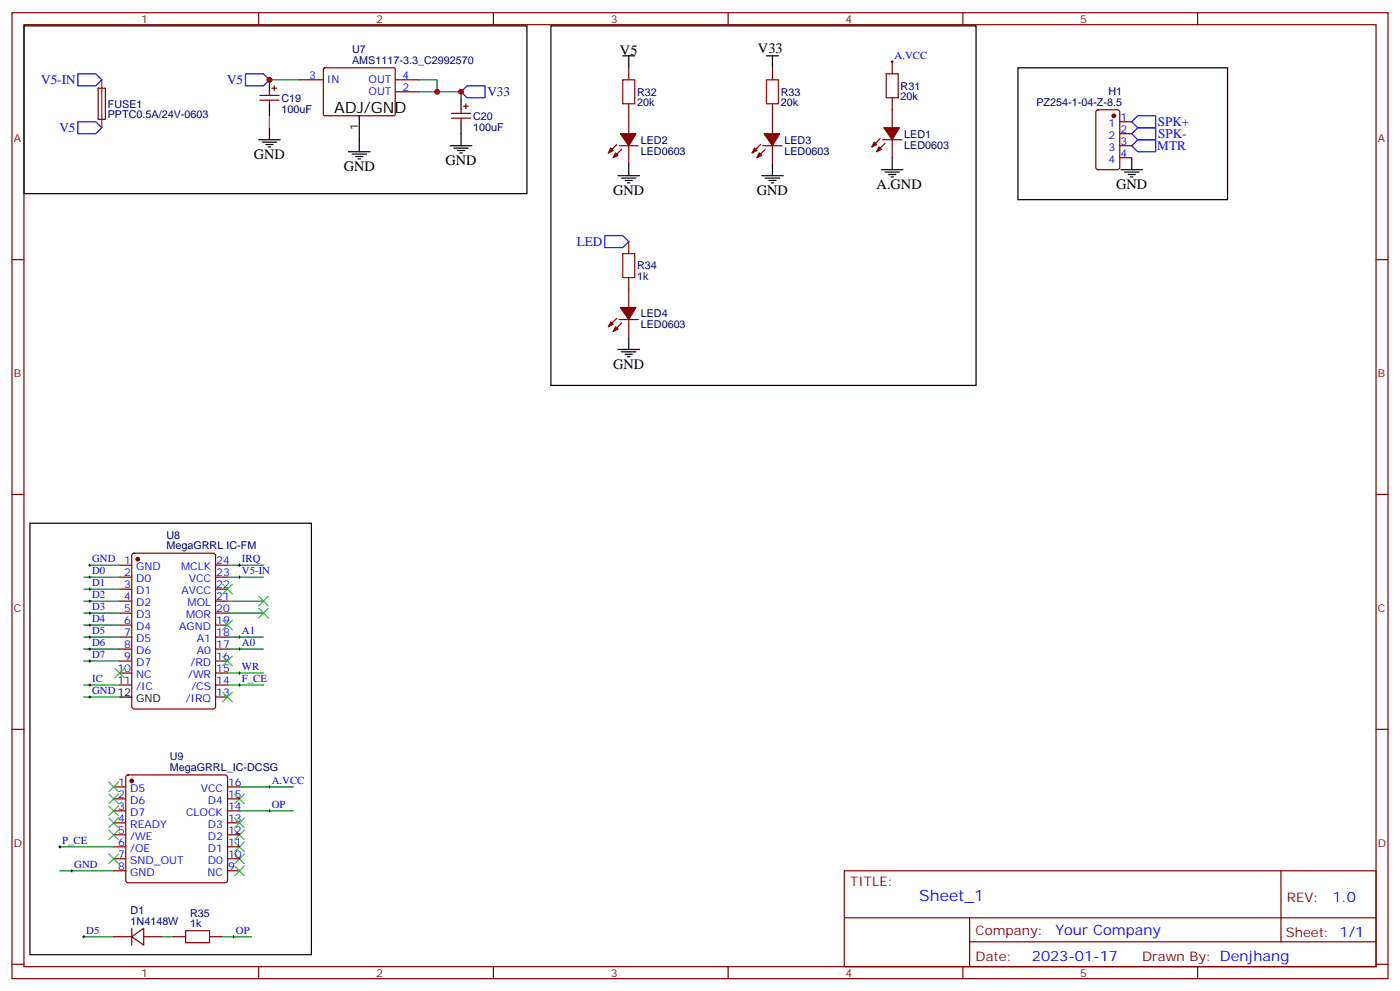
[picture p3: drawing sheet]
<svg xmlns="http://www.w3.org/2000/svg" width="412mm" height="292mm" viewBox="0 0 412 292" stroke-linecap="round" stroke-linejoin="round" font-family="sans-serif">
<g fill="none" stroke="#870000" stroke-width=".35">
<path d="M3.5 3.7h405.4v284.4h-405.4zM7.1 7.3h398.2v277.3h-398.2zM76.2 3.7v3.6M145.3 3.7v3.6M185.2 20v3.5M214.5 3.7v3.6M227.5 20v3.5M262.8 18.2v3.5M283.6 3.7v3.6M352.8 3.7v3.6M28.9 26h2.1v9.1h-2.1zM76.6 28.1h5.6"/>
<path d="M76.6 29.5h5.6M79.4 27v1.1M79.4 29.5v1.1M80.1 26h1.4M80.8 25.3v1.4M88.2 23.5h7M95.3 20.1l.3-.1h20.6l.2 .3v13.6l-.3 .2-20.7-.1-.2-.3zM116.4 23.5h7.1M116.4 27h7.1M133 33.4h5.6M133 34.8h5.6M135.8 32.3v1.1"/>
<path d="M135.8 34.8v1M136.5 31.3h1.4M137.2 30.6v1.4M185.2 30.6v8.8M227.5 30.6v8.8M262.8 28.8v8.8M323 32.5l.5-.2h5.6l.7 .4v16.5l-.4 .7-5.9 .1-.7-.5v-16.5zM329.8 35.8h3.6M329.8 39.4h3.6M181.7 42.5l-2.5 2.5M182.4 42.9h5.6M183.1 44l-2.5 2.4"/>
<path d="M185.2 42.9v5.3M224 42.5l-2.5 2.5M224.7 42.9h5.7M225.4 44l-2.4 2.4M227.5 42.9v5.3M259.3 40.8l-2.5 2.5M260 41.1h5.6M260.7 42.2l-2.5 2.5M262.8 41.1v5.3M329.8 42.9h3.6M329.8 46.4h3.6M3.5 76.4h3.6"/>
<path d="M185.2 71.1v3.5M405.3 76.4h3.6M181.7 93.7l-2.5 2.5M182.4 94.1h5.6M183.1 95.1l-2.5 2.5M185.2 81.7v8.8M185.2 94.1v5.2M3.5 145.6h3.6M405.3 145.6h3.6M35.3 166.4h3.5M35.3 169.9h3.5M35.3 173.4h3.5"/>
<path d="M35.3 177h3.5M39 163l.5-.2h23.3l.6 .5 .1 44.7-.5 .6-23.5 .1-.6-.5-.1-44.7zM63.5 166.4h3.5M63.5 169.9h3.5M63.5 173.4h3.5M63.5 177h3.5M35.3 180.5h3.5M35.3 184h3.5M35.3 187.5h3.5M35.3 191.1h3.5M35.3 194.6h3.5M35.3 198.1h3.5"/>
<path d="M63.5 180.5h3.5M63.5 184h3.5M63.5 187.5h3.5M63.5 191.1h3.5M63.5 194.6h3.5M63.5 198.1h3.5M3.5 214.7h3.6M35.3 201.6h3.5M63.5 201.6h3.5M63.5 205.2h3.5M405.3 214.7h3.6M33.5 231.6h3.5"/>
<path d="M33.5 235.2h3.5M33.5 238.7h3.5M37.3 228.3l.4-.2h28.6l.5 .2 .2 .5v30.4l-.2 .4-.5 .3h-28.6l-.5-.3-.2-.4v-30.4zM67 231.6h3.6M67 235.2h3.6M67 238.7h3.6M33.5 242.2h3.5M33.5 245.7h3.5M33.5 249.3h3.5M33.5 252.8h3.5M33.5 256.3h3.5M67 242.2h3.6"/>
<path d="M67 245.7h3.6M67 249.3h3.6M67 252.8h3.6M67 256.3h3.6M248.7 256.3h156.6v28.3h-156.6zM377.3 256.4v20.8M33.5 275.7h5.3M38.8 275.7l3.5-2.4v4.9zM38.8 273.3v4.9M42.3 275.7h5.3M51.2 275.7h3.5M61.7 275.7h3.6"/>
<path d="M248.7 270.2h156.5M285.6 277.2h119.6M285.6 270.2v14.1M3.5 283.8h3.6M76.2 284.6v3.5M145.3 284.6v3.5M214.5 284.6v3.5M283.6 284.6v3.5M352.8 284.6v3.5M405.3 283.8h3.6"/>
</g>
<g fill="none" stroke="#000" stroke-width=".35">
<path d="M7.1 7.6h148.1v49.4h-148.1zM162.3 7.6h125.2v105.9h-125.2zM183.4 16.4h3.6M185.2 16.4v3.6M225.8 16.4h3.5M227.5 16.4v3.6M299.9 20h61.7v38.8h-61.7zM79.4 23.5v3.5M79.4 30.6v3.5M79.4 37.6v3.5M105.8 34.1v10.6M135.8 28.8v3.5"/>
<path d="M135.8 35.8v7.1M76.2 41.1h6.3M77.3 41.8h4.2M78.3 42.5h2.1M79 43.3h.7M102.7 44.7h6.3M103.7 45.4h4.2M104.8 46.1h2.1M105.5 46.8h.7M132.6 42.9h6.4M133.7 43.6h4.2M134.8 44.3h2.1"/>
<path d="M135.5 45h.7M182 51.7h6.4M183.1 52.4h4.2M184.1 53.1h2.2M184.9 53.8h.7M185.2 48.2v3.5M224.4 51.7h6.3M225.4 52.4h4.3M226.5 53.1h2.1M227.2 53.8h.7M227.5 48.2v3.5M259.6 50h6.4"/>
<path d="M260.7 50.7h4.2M261.8 51.4h2.1M262.5 52.1h.7M262.8 46.4v3.6M330.2 50h6.3M331.3 50.7h4.2M332.3 51.4h2.1M333 52.1h.7M333.4 46.4v3.6M185.2 99.3v3.6M182 102.9h6.4M183.1 103.6h4.2"/>
<path d="M184.1 104.3h2.2M184.9 105h.7M8.8 154h82.9v127h-82.9zM35.3 205.2h3.5"/>
</g>
<path d="M22.9 21.7h5.3l1.8 1.8-1.8 1.8h-5.3zM22.9 35.8h5.3l1.8 1.8-1.8 1.8h-5.3zM72.3 21.7h5.3l1.8 1.8-1.8 1.8h-5.3zM135.8 27l1.8-1.7h5.3v3.5h-5.3zM333.4 35.8l1.7-1.7h5.3v3.5h-5.3zM333.4 39.4l1.7-1.8h5.3v3.5h-5.3zM335.1 41.1h5.3v3.6h-5.3l-1.7-1.8zM178.2 69.4h5.2l1.8 1.7-1.8 1.8h-5.2z" fill="none" stroke="#00f" stroke-width=".35"/>
<g fill="#870000" stroke="#870000" stroke-width=".35">
<path d="M182.7 39.4h4.6l-2.1 3.5z"/>
<path d="M179.9 43.6l.7 .7-1.4 .7z"/>
<path d="M181.3 45l.7 .7-1.4 .7z"/>
<path d="M225.1 39.4h4.6l-2.2 3.5z"/>
<path d="M222.2 43.6l.8 .7-1.5 .7z"/>
<path d="M223.7 45l.7 .7-1.4 .7z"/>
<path d="M260.3 37.6h4.6l-2.1 3.5z"/>
<path d="M257.5 41.8l.7 .7-1.4 .8z"/>
<path d="M258.9 43.3l.7 .7-1.4 .7z"/>
<path d="M182.7 90.5h4.6l-2.1 3.6z"/>
<path d="M179.9 94.8l.7 .7-1.4 .7z"/>
<path d="M181.3 96.2l.7 .7-1.4 .7z"/>
<circle cx="328.1" cy="34.1" r=".53"/>
<circle cx="38.8" cy="229.9" r=".53"/>
<circle cx="40.6" cy="164.6" r=".53"/>
</g>
<g fill="none" stroke="#008700" stroke-width=".35">
<path d="M79.4 23.5h8.8M79.4 34.1v3.5M123.5 23.5h5.3v3.5h-5.3M128.8 27h7v1.8M24.7 169.9h10.6M24.7 177h10.6M24.7 173.4h10.6M26.5 166.4h8.8M67 169.9h10.6M67 166.4h10.6M67 177h10.6M24.7 191.1h10.6"/>
<path d="M24.7 187.5h10.6M24.7 180.5h10.6M24.7 194.6h10.6M24.7 184h10.6M67 198.1h10.6M67 191.1h10.6M67 187.5h10.6M67 180.5h10.6M24.7 205.2h10.6M24.7 201.6h10.6M67 201.6h10.6M70.6 231.6h15.8"/>
<path d="M70.6 238.7h15.8M17.6 256.3h15.9M17.6 249.3h15.9M24.7 275.7h8.8M47.6 275.7h3.6M65.3 275.7h8.8"/>
</g>
<path d="M30 23.5v14.1" fill="none" stroke="#8c2424" stroke-width=".35"/>
<g fill="none" stroke="#3c3" stroke-width=".35">
<path d="M65.6 172l2.8 2.8M68.4 172l-2.8 2.8M76.2 175.5l2.8 2.9M76.2 179.1l2.8 2.8M79 175.5l-2.8 2.9M79 179.1l-2.8 2.8M33.9 196.7l2.8 2.8M36.7 196.7l-2.8 2.8M65.6 193.2l2.8 2.8M65.6 182.6l2.8 2.8M68.4 193.2l-2.8 2.8M68.4 182.6l-2.8 2.8"/>
<path d="M65.6 203.8l2.8 2.8M68.4 203.8l-2.8 2.8M32.1 237.3l2.8 2.8M32.1 233.8l2.8 2.8M32.1 230.2l2.8 2.8M34.9 237.3l-2.8 2.8M34.9 233.8l-2.8 2.8M34.9 230.2l-2.8 2.8M69.1 233.8l2.9 2.8M72 233.8l-2.9 2.8M32.1 240.8l2.8 2.8M32.1 244.3l2.8 2.9"/>
<path d="M32.1 251.4l2.8 2.8M34.9 240.8l-2.8 2.8M34.9 244.3l-2.8 2.9M34.9 251.4l-2.8 2.8M69.1 244.3l2.9 2.9M69.1 247.9l2.9 2.8M69.1 251.4l2.9 2.8M69.1 240.8l2.9 2.8M69.1 254.9l2.9 2.8M72 244.3l-2.9 2.9M72 247.9l-2.9 2.8M72 251.4l-2.9 2.8"/>
<path d="M72 240.8l-2.9 2.8M72 254.9l-2.9 2.8"/>
</g>
<g fill="none" stroke="#000" stroke-width=".29">
<path d="M262.5 18.2h.7M262.8 17.9v.7M26.1 166.4h.7M26.1 169.9h.7M26.1 177h.7M26.1 173.4h.7M26.5 166v.7M26.5 169.5v.8M26.5 173.1v.7M26.5 176.6v.7M70.2 166.4h.7M70.2 169.9h.7"/>
<path d="M70.6 166v.7M70.6 169.5v.8M26.1 191.1h.7M26.1 187.5h.7M26.1 194.6h.7M26.1 184h.7M26.1 180.5h.7M26.5 180.1v.7M26.5 183.7v.7M26.5 187.2v.7M26.5 190.7v.7M26.5 194.2v.7"/>
<path d="M70.2 198.1h.7M70.2 191.1h.7M70.2 187.5h.7M70.6 187.2v.7M70.6 190.7v.7M70.6 197.8v.7M26.1 205.2h.7M26.1 201.6h.7M26.5 201.3v.7M26.5 204.8v.7M70.2 201.6h.7M70.6 201.3v.7"/>
<path d="M79 238.7h.7M79 231.6h.7M79.4 231.3v.7M79.4 238.3v.7M17.3 249.3h.7M17.6 248.9v.7M20.8 256.3h.7M21.2 256v.7M24.3 275.7h.7M24.7 275.4v.7M68.4 275.7h.7M68.8 275.4v.7"/>
</g>
<path d="M183.4 23.5h3.6v7.1h-3.6zM225.8 23.5h3.5v7.1h-3.5zM261.1 21.7h3.5v7.1h-3.5zM183.4 74.6h3.6v7.1h-3.6zM54.7 274h7v3.5h-7z" fill="none" stroke="#a10000" stroke-width=".35"/>
<g fill="#c00">
<circle cx="128.8" cy="27" r=".88"/>
<circle cx="135.8" cy="27" r=".88"/>
<circle cx="79.4" cy="23.5" r=".88"/>
</g>
<text font-size="4.6" x="98.4" y="33.4">ADJ/GND</text>
<text font-size="4.6" fill="#00f" x="270.8" y="265.4">Sheet_1</text>
<g font-size="4.2">
<text x="182.6" y="16.1">V5</text>
<text x="223.3" y="15.7">V33</text>
<text x="74.8" y="46.8">GND</text>
<text x="101.2" y="50.3">GND</text>
<text x="131.2" y="48.5">GND</text>
<text x="180.6" y="57.4">GND</text>
<text x="223" y="57.4">GND</text>
<text x="258.2" y="55.6">A.GND</text>
<text x="328.8" y="55.6">GND</text>
<text x="180.6" y="108.5">GND</text>
</g>
<g font-size="4.2" fill="#00f">
<text x="392.5" y="265.6">1.0</text>
<text x="310.9" y="275.2">Your Company</text>
<text x="304" y="283">2023-01-17</text>
</g>
<g font-size="3.9" fill="#00f">
<text x="12.1" y="24.8">V5-IN</text>
<text x="66.9" y="24.7">V5</text>
<text x="143.6" y="28.3">V33</text>
<text x="17.5" y="38.9">V5</text>
<text x="341" y="37.2">SPK+</text>
<text x="341.1" y="40.7">SPK-</text>
<text x="340.9" y="44.1">MTR</text>
<text x="169.9" y="72.4">LED</text>
</g>
<g font-size="3.9" fill="#800">
<text x="250.5" y="260.9">TITLE:</text>
<text x="379.1" y="265.6">REV:</text>
<text x="287.4" y="275.1">Company:</text>
<text x="378.7" y="275.7">Sheet: 1/1</text>
<text x="287.4" y="282.8">Date:</text>
<text x="336.4" y="282.9">Drawn By: Denjhang</text>
</g>
<g font-size="3.2" fill="#800">
<text x="41.6" y="6.7">1</text>
<text x="110.8" y="6.7">2</text>
<text x="179.9" y="6.7">3</text>
<text x="249.1" y="6.7">4</text>
<text x="318.2" y="6.7">5</text>
<text x="4.1" y="41.8">A</text>
<text x="405.9" y="41.8">A</text>
<text x="4.1" y="111">B</text>
<text x="405.9" y="111">B</text>
<text x="4.1" y="180.1">C</text>
<text x="405.9" y="180.1">C</text>
<text x="4.1" y="249.3">D</text>
<text x="405.9" y="249.3">D</text>
<text x="41.6" y="287.5">1</text>
<text x="110.8" y="287.5">2</text>
<text x="179.9" y="287.5">3</text>
<text x="249.1" y="287.5">4</text>
<text x="318.2" y="287.5">5</text>
</g>
<g font-size="3.2" fill="#000080">
<text x="103.7" y="15.6">U7</text>
<text x="103.7" y="18.7">AMS1117-3.3_C2992570</text>
<text x="82.9" y="29.9">C19</text>
<text x="187.7" y="28.2">R32</text>
<text x="230" y="28.2">R33</text>
<text x="265.3" y="29.5">20k</text>
<text x="265.3" y="26.4">R31</text>
<text x="326.5" y="27.9">H1</text>
<text x="31.7" y="34.9">PPTC0.5A/24V-0603</text>
<text x="31.7" y="31.7">FUSE1</text>
<text x="82.9" y="33.1">100uF</text>
<text x="139.3" y="35.2">C20</text>
<text x="187.7" y="31.3">20k</text>
<text x="230" y="31.3">20k</text>
<text x="305.3" y="31.1">PZ254-1-04-Z-8.5</text>
<text x="139.3" y="38.4">100uF</text>
<text x="266.3" y="40.5">LED1</text>
<text x="188.7" y="45.5">LED0603</text>
<text x="188.7" y="42.3">LED2</text>
<text x="231.1" y="45.5">LED0603</text>
<text x="231.1" y="42.3">LED3</text>
<text x="266.3" y="43.7">LED0603</text>
<text x="187.7" y="82.5">1k</text>
<text x="187.7" y="79.3">R34</text>
<text x="188.7" y="93.4">LED4</text>
<text x="188.7" y="96.6">LED0603</text>
<text x="49" y="161.7">MegaGRRL IC-FM</text>
<text x="49" y="158.5">U8</text>
<text x="50" y="227">MegaGRRL_IC-DCSG</text>
<text x="50" y="223.8">U9</text>
<text x="38.5" y="269.2">D1</text>
<text x="56" y="269.9">R35</text>
<text x="38.5" y="272.2">1N4148W</text>
<text x="56" y="272.9">1k</text>
</g>
<g font-size="3.2" fill="#00f">
<text x="263.5" y="17.3">A.VCC</text>
<text x="91.1" y="23.1">3</text>
<text x="118.5" y="23.1">4</text>
<text x="96.3" y="24.6">IN</text>
<text x="108.6" y="24.6">OUT</text>
<text x="108.6" y="28.1">OUT</text>
<text x="118.5" y="26.7">2</text>
<text x="330" y="35.5">1</text>
<text x="326.5" y="37.3">1</text>
<text x="326.5" y="40.8">2</text>
<text x="330" y="39">2</text>
<text x="326.5" y="44.3">3</text>
<text x="326.5" y="47.8">4</text>
<text x="330" y="42.5">3</text>
<text x="330" y="46.1">4</text>
<text x="27.2" y="165.5">GND</text>
<text x="36.6" y="166">1</text>
<text x="40.1" y="167.8">GND</text>
<text x="53.3" y="167.8">MCLK</text>
<text x="63.7" y="166">24</text>
<text x="71.3" y="165.5">IRQ</text>
<text x="27.2" y="172.5">D1</text>
<text x="27.2" y="169">D0</text>
<text x="36.6" y="169.5">2</text>
<text x="36.6" y="173.1">3</text>
<text x="40.1" y="171.3">D0</text>
<text x="55.6" y="171.3">VCC</text>
<text x="63.7" y="173.1">22</text>
<text x="63.7" y="169.5">23</text>
<text x="71.3" y="169">V5-IN</text>
<text x="27.2" y="179.6">D3</text>
<text x="27.2" y="176.1">D2</text>
<text x="36.6" y="176.6">4</text>
<text x="40.1" y="174.8">D1</text>
<text x="40.1" y="178.4">D2</text>
<text x="53.4" y="174.8">AVCC</text>
<text x="55.3" y="178.4">MOL</text>
<text x="63.7" y="176.6">21</text>
<text x="27.2" y="183.1">D4</text>
<text x="36.6" y="180.1">5</text>
<text x="36.6" y="183.7">6</text>
<text x="40.1" y="181.9">D3</text>
<text x="40.1" y="185.4">D4</text>
<text x="52.7" y="185.4">AGND</text>
<text x="54.8" y="181.9">MOR</text>
<text x="63.7" y="183.7">19</text>
<text x="63.7" y="180.1">20</text>
<text x="27.2" y="190.2">D6</text>
<text x="27.2" y="186.7">D5</text>
<text x="36.6" y="187.2">7</text>
<text x="36.6" y="190.7">8</text>
<text x="40.1" y="188.9">D5</text>
<text x="58" y="188.9">A1</text>
<text x="63.7" y="190.7">17</text>
<text x="63.7" y="187.2">18</text>
<text x="71.3" y="190.2">A0</text>
<text x="71.3" y="186.7">A1</text>
<text x="27.2" y="193.7">D7</text>
<text x="34.6" y="197.8">10</text>
<text x="36.6" y="194.2">9</text>
<text x="40.1" y="192.5">D6</text>
<text x="40.1" y="196">D7</text>
<text x="56.1" y="196">/RD</text>
<text x="58" y="192.5">A0</text>
<text x="63.7" y="197.8">15</text>
<text x="63.7" y="194.2">16</text>
<text x="71.3" y="197.2">WR</text>
<text x="27.2" y="200.8">IC</text>
<text x="34.6" y="201.3">11</text>
<text x="40.1" y="199.5">NC</text>
<text x="40.1" y="203.1">/IC</text>
<text x="55.4" y="199.5">/WR</text>
<text x="56.4" y="203.1">/CS</text>
<text x="63.7" y="201.3">14</text>
<text x="71.3" y="200.8">F_CE</text>
<text x="27.2" y="204.3">GND 12</text>
<text x="54.7" y="206.6">/IRQ</text>
<text x="63.7" y="204.8">13</text>
<text x="34.8" y="231.3">1</text>
<text x="38.3" y="233">D5</text>
<text x="59.1" y="233">VCC</text>
<text x="67.2" y="231.3">16</text>
<text x="80.1" y="230.8">A.VCC</text>
<text x="34.8" y="234.8">2</text>
<text x="34.8" y="238.3">3</text>
<text x="38.3" y="236.6">D6</text>
<text x="61.3" y="236.6">D4</text>
<text x="67.2" y="238.3">14</text>
<text x="67.2" y="234.8">15</text>
<text x="80.1" y="237.8">OP</text>
<text x="34.8" y="241.9">4</text>
<text x="34.8" y="245.4">5</text>
<text x="38.3" y="240.1">D7</text>
<text x="38.3" y="243.6">READY</text>
<text x="54.8" y="240.1">CLOCK</text>
<text x="61.3" y="243.6">D3</text>
<text x="67.2" y="245.4">12</text>
<text x="67.2" y="241.9">13</text>
<text x="18.3" y="248.4">P_CE</text>
<text x="34.8" y="248.9">6</text>
<text x="38.3" y="247.2">/WE</text>
<text x="38.3" y="250.7">/OE</text>
<text x="61.3" y="250.7">D1</text>
<text x="61.3" y="247.2">D2</text>
<text x="67.2" y="248.9">11</text>
<text x="21.9" y="255.5">GND</text>
<text x="34.8" y="252.4">7</text>
<text x="34.8" y="256">8</text>
<text x="38.3" y="254.2">SND_OUT</text>
<text x="38.3" y="257.7">GND</text>
<text x="61.1" y="257.7">NC</text>
<text x="61.3" y="254.2">D0</text>
<text x="67.2" y="256">9</text>
<text x="67.2" y="252.4">10</text>
<text x="25.4" y="274.8">D5</text>
<text x="69.5" y="274.8">OP</text>
</g>
<g font-size="3.2">
<text x="105.5" y="38.2" transform="rotate(-90 105.5 38.2)">1</text>
<text x="40.1" y="206.6">GND</text>
</g>
</svg>
